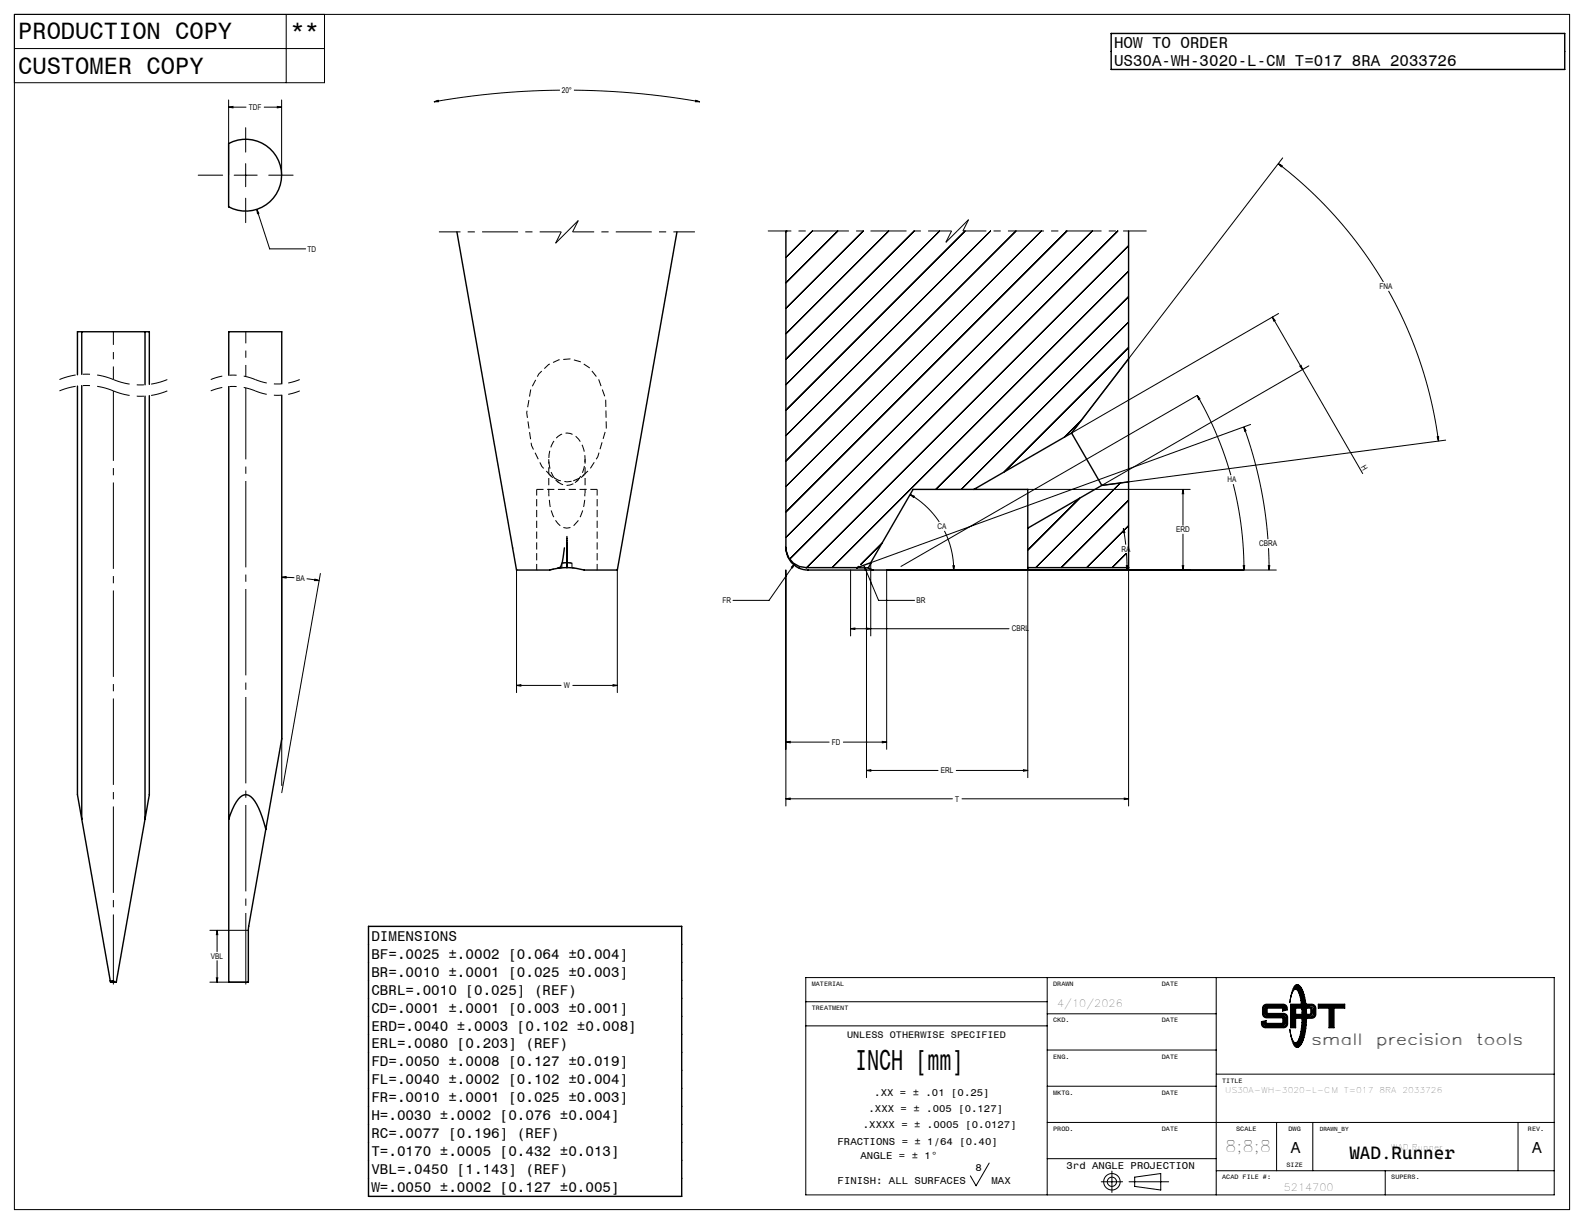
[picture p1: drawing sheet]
<svg xmlns="http://www.w3.org/2000/svg" width="279mm" height="216mm" viewBox="0 0 279 216" stroke-linecap="round" stroke-linejoin="round" font-family="sans-serif">
<g fill="none" stroke="#000" stroke-width=".25">
<path d="M196 5.9h80v6.4h-80zM40.3 25.3a6.3 6.3 0 0 1 9.4 5.6 6.3 6.3 0 0 1-9.4 5.6zM14.4 58.5h-.7v7.6M14.4 58.5v7.5M14.4 58.5h11.2M25.6 58.5h.7v9.3M25.6 58.5v9.4M80.6 40.9l10.5 59.6h5.8l1.5-.3M119.4 40.9l-10.5 59.6h-5.8l-2.4-.4-2.3 .1M138.6 40.7v55.9M199.1 40.7v22.6M13.7 68.1v72.1l.7 4.3"/>
<path d="M14.4 68v76.5M25.6 69.9v74.6M26.3 69.8v70.4l-.7 4.3M40.3 66.2v-7.7h9.4v9.2M40.3 68.2v105h3.5v-9.6l3.1-17.3M49.7 69.7v60.6l-2.8 16M189 76.4l5.3 9.2M189 76.4l-17.2 9.9M199.1 63.3v21.7M199.1 63.3l-10.1 13.1M99.6 96.6l-.4 2.6-.3 .7-.5 .3M100 94.6v5.5"/>
<path d="M138.6 96.6a3.6 3.6 0 0 0 3.6 3.5l11 .1M138.6 96.6a3.9 3.9 0 0 0 3.9 3.9h11.4M153.6 99.3l-2.5 .9M153.6 99.3l-.4 .9M171.8 86.3h9.5v6.9M171.8 86.3h-10.7l-7.5 13M181.3 93.2v6.9M194.3 85.6l-13 7.6M199.1 85l-4.8 .6M199.1 85v15.1M153.2 100.2l.7 .3M181.3 100.1v.4"/>
<path d="M181.3 100.1h17.8M199.1 100.1v.4h-45.2M14.4 144.5l5.1 28.5M25.6 144.5l-5.1 28.7h-.3M40.3 144.5l.7-1.8a3.9 3.9 0 0 1 2.1-2.5 2.27 2.27 0 0 1 2.2 1.6l.6 1.5 1 3M19.5 173v.2h.4M19.5 173h.5M19.9 173.2h.3M20 173l-.1 .2M20 173l.2 .2M65 163.4h55.2v47.6h-55.2z"/>
</g>
<path d="M96.8 81v6M96.9 83.8l1.7 1.3M99.1 99.3v.9M100 99.3l-.9 .1M100.9 99.3v.9M100.9 99.4l-.9-.1M101.4 85.1l1.7-1.3M103.2 87v-6M96.9 100.5l2.2-.3" fill="none" stroke="#000" stroke-width=".18" stroke-dasharray="1.3 .6" stroke-dashoffset=".5" stroke-linecap="butt"/>
<path d="M105.3 86.3v14.2M94.7 100.5v-14.2" fill="none" stroke="#000" stroke-width=".18" stroke-dasharray="1.3 .6" stroke-dashoffset=".2" stroke-linecap="butt"/>
<path d="M94.7 86.3h10.6" fill="none" stroke="#000" stroke-width=".18" stroke-dasharray="1.3 .6" stroke-dashoffset=".1" stroke-linecap="butt"/>
<path d="M99.1 99.3h.9M100 99.3h.9" fill="none" stroke="#000" stroke-width=".18" stroke-dasharray="1.3 .6" stroke-dashoffset=".4" stroke-linecap="butt"/>
<path d="M100.6 85.6a2.93 2.93 0 0 1-3.4-2.3 5.9 5.9 0 0 1 1.2-6.3 2.58 2.58 0 0 1 4.1 1 5.9 5.9 0 0 1-.9 7l-1 .6" fill="none" stroke="#000" stroke-width=".18" stroke-dasharray="1.3 .6" stroke-dashoffset=".6" stroke-linecap="butt"/>
<path d="M96.8 87a7.8 7.8 0 0 0 1.9 5.6 2.02 2.02 0 0 0 3.2-.7 8.5 8.5 0 0 0 1.3-4.9" fill="none" stroke="#000" stroke-width=".18" stroke-dasharray="1.3 .6" stroke-dashoffset=".7" stroke-linecap="butt"/>
<path d="M100.9 100.2h.4" fill="none" stroke="#000" stroke-width=".18" stroke-dasharray="1.3 .6" stroke-linecap="butt"/>
<path d="M101 84.9l-1 .1-1.4-.3-1.3-.7-1.7-1.7-1.8-3.7-.9-5.8 .7-4.2 1.4-2.6a5.9 5.9 0 0 1 8.9-1.1l1.7 2 1.2 3.5 .1 5.1-1.5 5.1-1.4 2.2-1.6 1.5-1.4 .6" fill="none" stroke="#000" stroke-width=".18" stroke-dasharray="1.3 .6" stroke-dashoffset="-.2" stroke-linecap="butt"/>
<g fill="none" stroke="#000" stroke-width=".18">
<path d="M2.5 8.6h54.7M2.5 2.5h274.4v210.9h-274.4zM40.3 17.6v13.3M40.3 18.9h3.1M40.3 18.9l.8-.1v.2zM46.6 18.9h3.1M48.9 18.8l.8 .1-.8 .1zM49.7 17.6v13.3M50.5 2.5v12.1M57.2 2.5v12.1h-54.7M76.5 18l.8-.3v.2zM98.8 15.9a135.1 135.1 0 0 0-22.3 2.1"/>
<path d="M101.2 15.9a135.1 135.1 0 0 1 22.3 2.1M122.7 17.7l.8 .3-.8-.1zM35 30.9h4.3M41.3 30.9h4.1M43.3 22.5v4.3M43.3 28.9v4M43.3 35v4.3M45.3 36.9l.4 .7-.3 .1zM45.3 36.9l2.3 7h6.3M47.4 30.9h4.3M225.5 28.9l.7 .3-.2 .2zM225.5 28.9a73.8 73.8 0 0 1 18.5 20.8"/>
<path d="M226.3 27.9l-37.3 48.5 36.5-21.1M138.8 40.7l-.2 .2M143.3 40.7l-4.7 4.7M147.8 40.7l-9.2 9.2M152.3 40.7l-13.7 13.7M156.8 40.7l-18.2 18.2M161.3 40.7l-22.7 22.7M165.7 40.7l-27.1 27.2M170.2 40.7l-31.6 31.7M174.7 40.7l-36.1 36.1M179.2 40.7l-40.6 40.6M183.7 40.7l-45.1 45.1"/>
<path d="M188.2 40.7l-49.6 49.6M192.7 40.7l-54.1 54.1M197.2 40.7l-57.9 57.9M199.1 43.3l-56.9 56.9M199.1 47.8l-52.3 52.3M199.1 52.3l-34 34M199.1 56.8l-29.6 29.5M224.4 55.9l.5 .6-.2 .2zM224.4 55.9l5.4 9.3M244.9 51.3a73.8 73.8 0 0 1 8.8 26.5M190.8 74.1l-3.1 3M199.1 61.3l-22 22"/>
<path d="M211.2 69.7l.5 .6-.3 .2zM211.2 69.7a61.6 61.6 0 0 1 5.9 14.1M211.2 69.7l-52.3 30.2M219.4 75.3l.4 .7-.3 .1zM219.4 75.3a73.8 73.8 0 0 1 4.3 19.8M220.6 74.9l-67 24.4v12.9M229.3 64.6l.2-.2 .3 .8zM229.8 65.2l10.6 18.3M230.9 64.5l-36.6 21.1 60.7-8M253.5 77.1l.3-.1-.1 .8zM140.1 99.5l-.3 .7-.2-.2zM140.1 99.5l-4.5 6.4h-6.3"/>
<path d="M151.5 99.9l-.2 .2M152.4 99.8l2.6 6.1h6.3M152.4 99.8l.4 .7-.2 .1zM155.6 95.8l-3.8 3.7M160.5 87.2l.8 .3-.2 .2zM160.5 87.2a15.4 15.4 0 0 1 5.2 4.9M166.6 93.6a15.4 15.4 0 0 1 1.6 6.9M168.1 99.8h.2l-.1 .7zM181.3 86.3h28.6M190.5 87.9l-9.2 9.1M197.6 85.2l-14.9 14.9M198.2 93.2l.2 .7-.2 .1z"/>
<path d="M198.2 93.2l.4 2.9M198.6 97.6l-2.4 2.5M198.7 99.8h.2l-.1 .7zM198.7 97.6l.1 2.9M199.1 88.2l-11.9 11.9M199.1 92.7l-7.4 7.4M208.5 99.8h.3l-.1 .7zM208.7 86.3l.1 .8h-.3zM208.7 86.3v6.3M208.7 94.2v6.3M217.5 85.4a61.6 61.6 0 0 1 1.9 15.1M219.3 99.8h.2l-.1 .7z"/>
<path d="M223.7 99.8h.3l-.1 .7zM223.8 96.7l.1 3.8M49.7 101.8l.8-.1v.3zM49.7 101.8l2.2 .1M49.7 101.8v36.8M54.1 102.1l2.2 .3M55.6 102.2l.7 .2h-.8zM56.5 101.2l-6.8 38.6M91.1 100.5v21.7M108.9 100.5v21.7M138.6 100.5v41.7M150 100.5v11.7"/>
<path d="M150 110.9h28M150 110.9l.8-.1v.2zM152.8 110.8l.8 .1-.8 .1zM152.8 100.5v36.7M181.3 100.5v36.7M199.1 100.5v41.7M225.1 100.5h-68.7v31.7M91.1 120.9l.8-.1v.2zM91.1 120.9h7.9M101 120.9h7.9M108.1 120.8l.8 .1-.8 .1zM138.6 130.9h7.6"/>
<path d="M138.6 130.9l.8-.1v.2zM148.8 130.9h7.6M152.8 135.9h12.7M152.8 135.9l.8-.1v.2zM155.6 130.8l.8 .1-.8 .1zM168.7 135.9h12.6M180.5 135.8l.8 .1-.8 .1zM138.6 140.9h29.4M138.6 140.9l.8-.1v.2zM169.7 140.9h29.4M198.3 140.8l.8 .1-.8 .1zM37 164.1h6.8"/>
<path d="M37 173.2h6.8M38.2 172.5h.2l-.1 .7zM38.3 164.1l.1 .8h-.2zM38.3 164.1v3.8M38.3 169.5v3.7M142.1 172.4h132.1v38.4h-132.1zM142.1 176.7h42.6M184.7 172.4v38.4M184.7 178.8h29.8M214.5 172.4v38.4M222.9 177.3l.5-.2h2.9a.79 .79 0 0 1 .8 1l-.9 .2v-.5h-2.7v.9h2.9a.72 .72 0 0 1 .7 .8v1.1a.72 .72 0 0 1-.7 .7h-3.2a.72 .72 0 0 1-.7-.7v-.4l.8-.2v.5h3v-1h-2.9a.72 .72 0 0 1-.7-.7v-1.1zM223 177.4l.4-.1h2.9a.61 .61 0 0 1 .6 .7l-.5 .2v-.5h-3v1.2h3a.58 .58 0 0 1 .6 .6v1.1a.58 .58 0 0 1-.6 .5h-3.2a.64 .64 0 0 1-.6-.8l.6-.1v.4h3.2v-1.2h-3a.58 .58 0 0 1-.6-.6v-1.1z"/>
<path d="M223.1 177.6l.3-.2h2.9l.3 .1 .2 .4-.3 .1v-.5h-3.3v1.5l3.4 .1 .2 .4-.1 1.4-.3 .1h-3.2l-.3-.1-.1-.5h.3v.4h3.5v-1.5l-3.4-.1-.2-.4zM223.1 177.8v1.1M223.4 179.1h3M226.6 177.7l.1 .2M226.7 179.4v1.3M227.6 177.1h1.9v.7h-1v1.1h1.1v.7h-1.1v1.7h-.9zM227.8 177.3h1.5l.1 .4h-1v1.4h1v.4h-1v1.6h-.6zM227.9 177.4h1.3v.1h-.9v1.7h1v.1h-1v1.7h-.4zM228.1 177.5v3.4M228.4 173.8a.69 .69 0 0 1 1.1 .5 13.7 13.7 0 0 1 0 9.9 .73 .73 0 0 1-.7 .6 .73 .73 0 0 1-.7-.7l-.3-.9-.3-1.6a3 3 0 0 0 1 2.3h.1a3.3 3.3 0 0 0 .9-2.4 12.8 12.8 0 0 0-.6-6.8 .45 .45 0 0 0-.5-.2 .45 .45 0 0 0-.4 .4l-.5 2 .5-2.2zM228.6 174.1a1.91 1.91 0 0 1 1.1 1.8 15 15 0 0 1-.3 7.7l-.4 .5-.4 .2M228.8 173.8l-.6 .6a.67 .67 0 0 1 1 .6 14.4 14.4 0 0 1-.1 8.6 .6 .6 0 0 1-.9 .4l.6 .6"/>
<path d="M228.8 174l-.3 .2a1.65 1.65 0 0 1 1.1 1.6 14.2 14.2 0 0 1-.4 7.9l-.3 .4-.4 .1 .3 .3M228.8 174h.1M228.8 173.8h.1M228.8 173.8l.5 .3a8.6 8.6 0 0 1 1 5.1 8.6 8.6 0 0 1-1 5.1l-.5 .3M228.8 174l.4 .2a8.5 8.5 0 0 1 1 5 8.5 8.5 0 0 1-1 5l-.4 .3M230.4 177.1h1a.72 .72 0 0 1 .7 .7v1.1a.72 .72 0 0 1-.7 .7h-.8v-.7l.5-.1 .1-.7-.2-.2-.5-.1zM230.6 177.3h.8a.58 .58 0 0 1 .6 .5v1.1a.58 .58 0 0 1-.6 .6h-.7v-.4l.4-.1 .2-.2v-.7l-.1-.4h-.6zM230.8 177.4h.7l.3 .4v1.3l-.3 .2h-.6v-.1l.3-.1 .3-.2v-1a.58 .58 0 0 0-.7-.4zM231.4 177.6l.3 .2v1.2l-.3 .2M232.5 177.1h4.7v.7h-1.9v3.5h-.9v-3.5h-1.9zM232.7 177.3h4.4v.4h-1.9v3.4h-.6v-3.4h-1.9zM232.8 177.4h4.1v.1h-1.9v3.5h-.3v-3.5h-1.9z"/>
<path d="M234.9 177.6v3.3M142.1 181h42.6M184.7 191.6h29.8M184.7 198h89.5M184.7 185.2h29.8M214.5 189.5h59.7M222.9 180.5v.2M223.2 180.9h3.2M225.2 198v8.5M228.8 184.6h.1M228.8 184.5h.1M231.6 198v8.5"/>
<path d="M267.8 198v8.5M174.5 205.2l-2.3 4-1-1.8M184.7 204.4h29.8M194.2 208.5h3.8M196.1 206.6v3.7M199.2 208.5h6.9M200.1 207.6l4.6-.6v2.9l-4.6-.6zM214.5 206.5h59.7M244.3 206.5v4.3"/>
<circle cx="196.1" cy="208.5" r=".81"/>
<circle cx="196.1" cy="208.5" r="1.45"/>
</g>
<path d="M45 68.9a10.2 10.2 0 0 0-7.8 0M45 66.9a10.2 10.2 0 0 0-7.8 0M52.9 68.9a10.2 10.2 0 0 1-7.9 0M52.9 66.9a10.2 10.2 0 0 1-7.9 0" fill="none" stroke="#000" stroke-width=".18" stroke-dasharray="6.3 1.3 1.3 1.3" stroke-dashoffset="4.2" stroke-linecap="butt"/>
<path d="M20 68.9a12.4 12.4 0 0 0-9.5 0M20 66.9a12.4 12.4 0 0 0-9.5 0M29.5 68.9a12.4 12.4 0 0 1-9.5 0M29.5 66.9a12.4 12.4 0 0 1-9.5 0" fill="none" stroke="#000" stroke-width=".18" stroke-dasharray="6.3 1.3 1.3 1.3" stroke-dashoffset="3.4" stroke-linecap="butt"/>
<path d="M43.4 173.7v-105.3" fill="none" stroke="#000" stroke-width=".18" stroke-dasharray="15.2 1.3 1.3 1.3" stroke-dashoffset="2.6" stroke-linecap="butt"/>
<path d="M43.4 66.4v-7.9" fill="none" stroke="#000" stroke-width=".18" stroke-dasharray="15.2 1.3 1.3 1.3" stroke-dashoffset="13.2" stroke-linecap="butt"/>
<path d="M20 173.7v-104.8" fill="none" stroke="#000" stroke-width=".18" stroke-dasharray="15.2 1.3 1.3 1.3" stroke-dashoffset="2.9" stroke-linecap="butt"/>
<path d="M20 66.9v-8.4" fill="none" stroke="#000" stroke-width=".18" stroke-dasharray="15.2 1.3 1.3 1.3" stroke-dashoffset="12.9" stroke-linecap="butt"/>
<path d="M99 40.9h-21.6M122.6 40.9h-21.6" fill="none" stroke="#000" stroke-width=".18" stroke-dasharray="6.3 1.3 1.3 1.3" stroke-dashoffset="2.5" stroke-linecap="butt"/>
<path d="M102 38.9l-2 2M170.8 38.7l-2 2M98 42.9l1-2M100 40.9l-2 2M101 40.9l1-2M166.8 42.7l1-2M168.8 40.7l-2 2M169.8 40.7l1-2" fill="none" stroke="#000" stroke-width=".18" stroke-dasharray="6.3 1.3 1.3 1.3" stroke-linecap="butt"/>
<path d="M167.8 40.7h-32.4M202.2 40.7h-32.4" fill="none" stroke="#000" stroke-width=".18" stroke-dasharray="6.3 1.3 1.3 1.3" stroke-dashoffset="2.2" stroke-linecap="butt"/>
<g fill="#000">
<path d="M224.4 55.9l.5 .6-.2 .2zM229.3 64.6l.2-.2 .3 .8z"/>
<path d="M55.6 102.2l.7 .2h-.8zM49.7 101.8l.8-.1v.3zM38.3 164.1l.1 .8h-.2zM38.2 172.5h.2l-.1 .7zM45.3 36.9l.1 .8 .3-.1zM40.3 18.9l.8-.1v.2zM48.9 18.8l.8 .1-.8 .1zM91.1 120.9l.8-.1v.2zM108.1 120.8l.8 .1-.8 .1zM76.5 18l.8-.1v-.2zM122.7 17.7v.2l.8 .1zM138.6 130.9l.8-.1v.2zM155.6 130.8l.8 .1-.8 .1zM198.3 140.8l.8 .1-.8 .1zM138.6 140.9l.8-.1v.2zM198.7 99.8h.2l-.1 .7zM198.2 93.2l.2 .7-.2 .1zM168.1 99.8h.2l-.1 .7zM160.5 87.2l.8 .3-.2 .2zM152.8 135.9l.8-.1v.2zM180.5 135.8l.8 .1-.8 .1zM208.5 99.8h.3l-.1 .7zM208.7 86.3l.1 .8h-.3zM219.3 99.8h.2l-.1 .7zM211.2 69.7l.5 .6-.3 .2zM223.7 99.8h.3l-.1 .7zM219.4 75.3l.4 .7-.3 .1zM150 110.9l.8-.1v.2zM152.8 110.8l.8 .1-.8 .1zM253.5 77.1l.3-.1-.1 .8zM225.5 28.9l.7 .3-.2 .2zM152.4 99.8l.2 .8 .2-.1zM140.1 99.5l-.5 .5 .2 .2z"/>
</g>
<text font-size="5.1" x="150.8" y="188.8">INCH [mm]</text>
<g font-size="4.2">
<text x="3.2" y="6.8">PRODUCTION COPY</text>
<text x="51.2" y="6.8">**</text>
<text x="3.2" y="13">CUSTOMER COPY</text>
</g>
<text font-size="3.2" x="238" y="204.5">WAD.Runner</text>
<g font-size="2.8">
<text x="196.5" y="8.5">HOW TO ORDER</text>
<text x="196.5" y="11.7">US30A-WH-3020-L-CM T=017 8RA 2033726</text>
<text x="231.4" y="184.3">small</text>
<text x="242.8" y="184.3">precision</text>
<text x="260.5" y="184.3">tools</text>
<text x="216.1" y="203.3">8;8;8</text>
<text x="227.7" y="203.3">A</text>
<text x="270.3" y="203.3">A</text>
</g>
<g font-size="2.5">
<text x="65.5" y="165.9">DIMENSIONS</text>
<text x="65.5" y="169.1">BF=.0025 ±.0002 [0.064 ±0.004]</text>
<text x="65.5" y="172.2">BR=.0010 ±.0001 [0.025 ±0.003]</text>
<text x="65.5" y="175.4">CBRL=.0010 [0.025] (REF)</text>
<text x="65.5" y="178.6">CD=.0001 ±.0001 [0.003 ±0.001]</text>
<text x="65.5" y="181.8">ERD=.0040 ±.0003 [0.102 ±0.008]</text>
<text x="65.5" y="184.9">ERL=.0080 [0.203] (REF)</text>
<text x="65.5" y="188.1">FD=.0050 ±.0008 [0.127 ±0.019]</text>
<text x="65.5" y="191.3">FL=.0040 ±.0002 [0.102 ±0.004]</text>
<text x="65.5" y="194.5">FR=.0010 ±.0001 [0.025 ±0.003]</text>
<text x="65.5" y="197.6">H=.0030 ±.0002 [0.076 ±0.004]</text>
<text x="65.5" y="200.8">RC=.0077 [0.196] (REF)</text>
<text x="65.5" y="204">T=.0170 ±.0005 [0.432 ±0.013]</text>
<text x="65.5" y="207.2">VBL=.0450 [1.143] (REF)</text>
<text x="65.5" y="210.3">W=.0050 ±.0002 [0.127 ±0.005]</text>
</g>
<g font-size="1.8">
<text x="186.5" y="177.6">4/10/2026</text>
<text x="153.2" y="196.2">.XXX = ± .005 [0.127]</text>
<text x="154.2" y="193.3">.XX = ± .01 [0.25]</text>
<text x="147.7" y="201.9">FRACTIONS = ± 1/64 [0.40]</text>
<text x="152.2" y="199">.XXXX = ± .0005 [0.0127]</text>
<text x="147.8" y="208.8">FINISH: ALL SURFACES</text>
<text x="151.8" y="204.5">ANGLE = ± 1°</text>
<text x="172.1" y="206.5">8</text>
<text x="174.9" y="208.8">MAX</text>
<text x="188.1" y="206.2">3rd ANGLE PROJECTION</text>
<text x="226.4" y="210.2">5214700</text>
</g>
<text font-size="1.7" x="149.4" y="183">UNLESS OTHERWISE SPECIFIED</text>
<g font-size="1.4">
<text x="99.1" y="16.4">20°</text>
<text x="43.9" y="19.4">TDF</text>
<text x="54.2" y="44.4">TD</text>
<text x="243.3" y="51">FNA</text>
<text x="240.1" y="82.4" transform="rotate(60 240.1 82.4)">H</text>
<text x="216.5" y="85.1">HA</text>
<text x="165.4" y="93.3">CA</text>
<text x="207.5" y="93.9">ERD</text>
<text x="197.8" y="97.3">RA</text>
<text x="222.1" y="96.4">CBRA</text>
<text x="52.2" y="102.5">BA</text>
<text x="127.4" y="106.4">FR</text>
<text x="161.6" y="106.4">BR</text>
<text x="178.5" y="111.4">CBRL</text>
<text x="99.5" y="121.4">W</text>
<text x="146.7" y="131.4">FD</text>
<text x="166" y="136.4">ERL</text>
<text x="168.5" y="141.4">T</text>
<text x="37.2" y="169.1">VBL</text>
<text x="216.1" y="192.8">US30A-WH-3020-L-CM</text>
<text x="237.1" y="192.8">T=017</text>
<text x="243.3" y="192.8">8RA</text>
<text x="247.4" y="192.8">2033726</text>
<text x="245.3" y="202.8">WAD.Runner</text>
</g>
<g font-size="1.1">
<text x="143.2" y="173.9">MATERIAL</text>
<text x="185.8" y="173.9">DRAWN</text>
<text x="204.9" y="173.9">DATE</text>
<text x="143.2" y="178.2">TREATMENT</text>
<text x="185.8" y="180.3">CKD.</text>
<text x="204.9" y="180.3">DATE</text>
<text x="185.8" y="186.7">ENG.</text>
<text x="204.9" y="186.7">DATE</text>
<text x="215.6" y="191">TITLE</text>
<text x="185.8" y="193.1">MKTG.</text>
<text x="204.9" y="193.1">DATE</text>
<text x="185.8" y="199.5">PROD.</text>
<text x="204.9" y="199.5">DATE</text>
<text x="218.1" y="199.5">SCALE</text>
<text x="227.3" y="199.5">DWG</text>
<text x="232.8" y="199.5">DRAWN_BY</text>
<text x="269.5" y="199.5">REV.</text>
<text x="215.6" y="208">ACAD FILE #:</text>
<text x="226.9" y="205.9">SIZE</text>
<text x="245.4" y="208">SUPERS.</text>
</g>
</svg>
